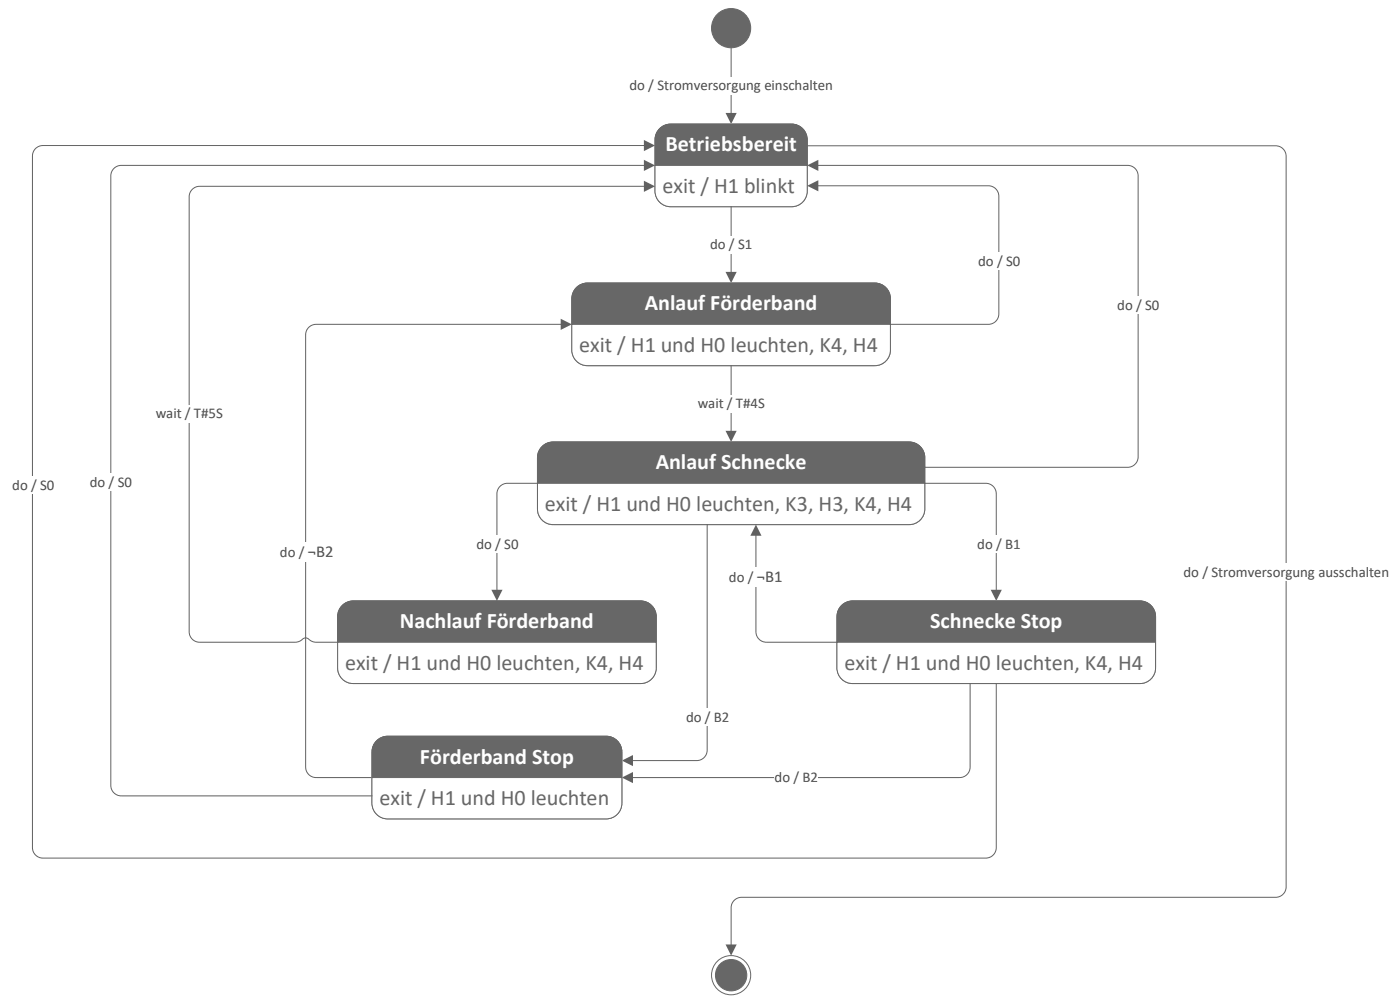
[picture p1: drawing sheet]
<svg xmlns="http://www.w3.org/2000/svg" width="268mm" height="192mm" viewBox="0 0 268 192" stroke-linecap="round" stroke-linejoin="round" font-family="sans-serif">
<circle cx="140" cy="5.4" r="3.8" fill="#676767"/>
<circle cx="140" cy="5.4" r="3.8" fill="none" stroke="#676767" stroke-width=".19"/>
<path d="M140 9.1v12.8" fill="none" stroke="#616161" stroke-width=".19"/>
<path d="M138.9 21.6h2.1l-1 2.1z" fill="#616161"/>
<path d="M120.5 14.7h38.9v3.4h-38.9z" fill-rule="evenodd" fill="#fff"/>
<path d="M126.1 24.9a3 3 0 0 1 2.3-1.2h23.1a3 3 0 0 1 3 3v9.8a3 3 0 0 1-3 3h-23.1a3 3 0 0 1-3-3v-9.8l.1-.7z" fill-rule="evenodd" fill="#676767"/>
<path d="M126.1 24.9a3 3 0 0 1 2.3-1.2h23.1a3 3 0 0 1 3 3v9.8a3 3 0 0 1-3 3h-23.1a3 3 0 0 1-3-3v-9.8l.1-.7z" fill="none" stroke="#fff" stroke-width=".19"/>
<path d="M126.1 24.9a3 3 0 0 1 2.3-1.2h23.1a3 3 0 0 1 3 3v9.8a3 3 0 0 1-3 3h-23.1a3 3 0 0 1-3-3v-9.8l.1-.7z" fill-rule="evenodd" fill="#676767"/>
<path d="M126.1 24.9a3 3 0 0 1 2.3-1.2h23.1a3 3 0 0 1 3 3v9.8a3 3 0 0 1-3 3h-23.1a3 3 0 0 1-3-3v-9.8l.1-.7z" fill="none" stroke="#fff" stroke-width=".19"/>
<path d="M126.1 24.9a3 3 0 0 1 2.3-1.2h23.1a3 3 0 0 1 3 3v4.9h-29.1v-4.9l.1-.7z" fill-rule="evenodd" fill="#676767"/>
<path d="M126.1 24.9a3 3 0 0 1 2.3-1.2h23.1a3 3 0 0 1 3 3v4.9h-29.1v-4.9l.1-.7z" fill="none" stroke="#676767" stroke-width=".19"/>
<path d="M125.4 31.6h29.1v4.9a3 3 0 0 1-3 3h-23.1a3 3 0 0 1-3-3z" fill-rule="evenodd" fill="#fff"/>
<path d="M125.4 31.6h29.1v4.9a3 3 0 0 1-3 3h-23.1a3 3 0 0 1-3-3z" fill="none" stroke="#676767" stroke-width=".19"/>
<path d="M126.1 24.9a3 3 0 0 1 2.3-1.2h23.1a3 3 0 0 1 3 3v4.9h-29.1v-4.9l.1-.7z" fill-rule="evenodd" fill="#676767"/>
<path d="M126.1 24.9a3 3 0 0 1 2.3-1.2h23.1a3 3 0 0 1 3 3v4.9h-29.1v-4.9l.1-.7z" fill="none" stroke="#676767" stroke-width=".19"/>
<path d="M125.4 31.6h29.1v4.9a3 3 0 0 1-3 3h-23.1a3 3 0 0 1-3-3z" fill-rule="evenodd" fill="#fff"/>
<path d="M125.4 31.6h29.1v4.9a3 3 0 0 1-3 3h-23.1a3 3 0 0 1-3-3z" fill="none" stroke="#676767" stroke-width=".19"/>
<path d="M140 39.5v12.8" fill="none" stroke="#616161" stroke-width=".19"/>
<path d="M138.9 52h2.1l-1 2.1z" fill="#616161"/>
<path d="M135.9 45.1h8.1v3.4h-8.1z" fill-rule="evenodd" fill="#fff"/>
<path d="M110.1 55.3a3 3 0 0 1 2.4-1.2h55a3 3 0 0 1 3 3v9.8a3 3 0 0 1-3 3h-55a3 3 0 0 1-3-3v-9.8v-.7z" fill-rule="evenodd" fill="#676767"/>
<path d="M110.1 55.3a3 3 0 0 1 2.4-1.2h55a3 3 0 0 1 3 3v9.8a3 3 0 0 1-3 3h-55a3 3 0 0 1-3-3v-9.8v-.7z" fill="none" stroke="#fff" stroke-width=".19"/>
<path d="M110.1 55.3a3 3 0 0 1 2.4-1.2h55a3 3 0 0 1 3 3v9.8a3 3 0 0 1-3 3h-55a3 3 0 0 1-3-3v-9.8v-.7z" fill-rule="evenodd" fill="#676767"/>
<path d="M110.1 55.3a3 3 0 0 1 2.4-1.2h55a3 3 0 0 1 3 3v9.8a3 3 0 0 1-3 3h-55a3 3 0 0 1-3-3v-9.8v-.7z" fill="none" stroke="#fff" stroke-width=".19"/>
<path d="M110.1 55.3a3 3 0 0 1 2.4-1.2h55a3 3 0 0 1 3 3v4.9h-61v-4.9v-.7z" fill-rule="evenodd" fill="#676767"/>
<path d="M110.1 55.3a3 3 0 0 1 2.4-1.2h55a3 3 0 0 1 3 3v4.9h-61v-4.9v-.7z" fill="none" stroke="#676767" stroke-width=".19"/>
<path d="M109.5 62h61v4.9a3 3 0 0 1-3 3h-55a3 3 0 0 1-3-3z" fill-rule="evenodd" fill="#fff"/>
<path d="M109.5 62h61v4.9a3 3 0 0 1-3 3h-55a3 3 0 0 1-3-3z" fill="none" stroke="#676767" stroke-width=".19"/>
<path d="M110.1 55.3a3 3 0 0 1 2.4-1.2h55a3 3 0 0 1 3 3v4.9h-61v-4.9v-.7z" fill-rule="evenodd" fill="#676767"/>
<path d="M110.1 55.3a3 3 0 0 1 2.4-1.2h55a3 3 0 0 1 3 3v4.9h-61v-4.9v-.7z" fill="none" stroke="#676767" stroke-width=".19"/>
<path d="M109.5 62h61v4.9a3 3 0 0 1-3 3h-55a3 3 0 0 1-3-3z" fill-rule="evenodd" fill="#fff"/>
<path d="M109.5 62h61v4.9a3 3 0 0 1-3 3h-55a3 3 0 0 1-3-3z" fill="none" stroke="#676767" stroke-width=".19"/>
<path d="M140 69.9v12.8" fill="none" stroke="#616161" stroke-width=".19"/>
<path d="M138.9 82.4h2.1l-1 2.1z" fill="#616161"/>
<path d="M133.5 75.5h12.9v3.4h-12.9z" fill-rule="evenodd" fill="#fff"/>
<path d="M104 85.2l1.2-.6 .7-.1h68.1a3 3 0 0 1 3 3v9.8a3 3 0 0 1-3 3h-68.1a3 3 0 0 1-3-3v-9.8a3 3 0 0 1 1.1-2.3z" fill-rule="evenodd" fill="#676767"/>
<path d="M104 85.2l1.2-.6 .7-.1h68.1a3 3 0 0 1 3 3v9.8a3 3 0 0 1-3 3h-68.1a3 3 0 0 1-3-3v-9.8a3 3 0 0 1 1.1-2.3z" fill="none" stroke="#fff" stroke-width=".19"/>
<path d="M104 85.2l1.2-.6 .7-.1h68.1a3 3 0 0 1 3 3v9.8a3 3 0 0 1-3 3h-68.1a3 3 0 0 1-3-3v-9.8a3 3 0 0 1 1.1-2.3z" fill-rule="evenodd" fill="#676767"/>
<path d="M104 85.2l1.2-.6 .7-.1h68.1a3 3 0 0 1 3 3v9.8a3 3 0 0 1-3 3h-68.1a3 3 0 0 1-3-3v-9.8a3 3 0 0 1 1.1-2.3z" fill="none" stroke="#fff" stroke-width=".19"/>
<path d="M104 85.2l1.2-.6 .7-.1h68.1a3 3 0 0 1 3 3v4.9h-74.1v-4.9a3 3 0 0 1 1.1-2.3z" fill-rule="evenodd" fill="#676767"/>
<path d="M104 85.2l1.2-.6 .7-.1h68.1a3 3 0 0 1 3 3v4.9h-74.1v-4.9a3 3 0 0 1 1.1-2.3z" fill="none" stroke="#676767" stroke-width=".19"/>
<path d="M102.9 92.4h74.1v4.9a3 3 0 0 1-3 3h-68.1a3 3 0 0 1-3-3z" fill-rule="evenodd" fill="#fff"/>
<path d="M102.9 92.4h74.1v4.9a3 3 0 0 1-3 3h-68.1a3 3 0 0 1-3-3z" fill="none" stroke="#676767" stroke-width=".19"/>
<path d="M104 85.2l1.2-.6 .7-.1h68.1a3 3 0 0 1 3 3v4.9h-74.1v-4.9a3 3 0 0 1 1.1-2.3z" fill-rule="evenodd" fill="#676767"/>
<path d="M104 85.2l1.2-.6 .7-.1h68.1a3 3 0 0 1 3 3v4.9h-74.1v-4.9a3 3 0 0 1 1.1-2.3z" fill="none" stroke="#676767" stroke-width=".19"/>
<path d="M102.9 92.4h74.1v4.9a3 3 0 0 1-3 3h-68.1a3 3 0 0 1-3-3z" fill-rule="evenodd" fill="#fff"/>
<path d="M102.9 92.4h74.1v4.9a3 3 0 0 1-3 3h-68.1a3 3 0 0 1-3-3z" fill="none" stroke="#676767" stroke-width=".19"/>
<path d="M135.4 100.3v43.2a2 2 0 0 1-2 2h-12.5" fill="none" stroke="#616161" stroke-width=".19"/>
<path d="M119 145.5l2.2-1.1v2.2z" fill="#616161"/>
<path d="M131.3 135.5h8.3v3.4h-8.3z" fill-rule="evenodd" fill="#fff"/>
<path d="M65.8 115.6l1.1-.6 .7-.1h55a3 3 0 0 1 3 3v9.9a3 3 0 0 1-3 2.9h-55a3 3 0 0 1-3-2.9v-9.9a3 3 0 0 1 1.2-2.3z" fill-rule="evenodd" fill="#676767"/>
<path d="M65.8 115.6l1.1-.6 .7-.1h55a3 3 0 0 1 3 3v9.9a3 3 0 0 1-3 2.9h-55a3 3 0 0 1-3-2.9v-9.9a3 3 0 0 1 1.2-2.3z" fill="none" stroke="#fff" stroke-width=".19"/>
<path d="M65.8 115.6l1.1-.6 .7-.1h55a3 3 0 0 1 3 3v9.9a3 3 0 0 1-3 2.9h-55a3 3 0 0 1-3-2.9v-9.9a3 3 0 0 1 1.2-2.3z" fill-rule="evenodd" fill="#676767"/>
<path d="M65.8 115.6l1.1-.6 .7-.1h55a3 3 0 0 1 3 3v9.9a3 3 0 0 1-3 2.9h-55a3 3 0 0 1-3-2.9v-9.9a3 3 0 0 1 1.2-2.3z" fill="none" stroke="#fff" stroke-width=".19"/>
<path d="M65.8 115.6l1.1-.6 .7-.1h55a3 3 0 0 1 3 3v4.9h-61v-4.9a2.99 2.99 0 0 1 1.2-2.3z" fill-rule="evenodd" fill="#676767"/>
<path d="M65.8 115.6l1.1-.6 .7-.1h55a3 3 0 0 1 3 3v4.9h-61v-4.9a2.99 2.99 0 0 1 1.2-2.3z" fill="none" stroke="#676767" stroke-width=".19"/>
<path d="M64.6 122.8h61v5a3 3 0 0 1-3 2.9h-55a3 3 0 0 1-3-2.9z" fill-rule="evenodd" fill="#fff"/>
<path d="M64.6 122.8h61v5a3 3 0 0 1-3 2.9h-55a3 3 0 0 1-3-2.9z" fill="none" stroke="#676767" stroke-width=".19"/>
<path d="M65.8 115.6l1.1-.6 .7-.1h55a3 3 0 0 1 3 3v4.9h-61v-4.9a2.99 2.99 0 0 1 1.2-2.3z" fill-rule="evenodd" fill="#676767"/>
<path d="M65.8 115.6l1.1-.6 .7-.1h55a3 3 0 0 1 3 3v4.9h-61v-4.9a2.99 2.99 0 0 1 1.2-2.3z" fill="none" stroke="#676767" stroke-width=".19"/>
<path d="M64.6 122.8h61v5a3 3 0 0 1-3 2.9h-55a3 3 0 0 1-3-2.9z" fill-rule="evenodd" fill="#fff"/>
<path d="M64.6 122.8h61v5a3 3 0 0 1-3 2.9h-55a3 3 0 0 1-3-2.9z" fill="none" stroke="#676767" stroke-width=".19"/>
<path d="M177 92.4h11.7a2 2 0 0 1 2 2v18.7" fill="none" stroke="#616161" stroke-width=".19"/>
<path d="M189.7 112.8h2.1l-1.1 2.1z" fill="#616161"/>
<path d="M187.1 102.4h8.3v3.4h-8.3z" fill-rule="evenodd" fill="#fff"/>
<path d="M161.3 115.6l1.2-.6 .7-.1h55a3 3 0 0 1 3 3v9.9a3 3 0 0 1-3 2.9h-55a3 3 0 0 1-3-2.9v-9.9a3 3 0 0 1 1.1-2.3z" fill-rule="evenodd" fill="#676767"/>
<path d="M161.3 115.6l1.2-.6 .7-.1h55a3 3 0 0 1 3 3v9.9a3 3 0 0 1-3 2.9h-55a3 3 0 0 1-3-2.9v-9.9a3 3 0 0 1 1.1-2.3z" fill="none" stroke="#fff" stroke-width=".19"/>
<path d="M161.3 115.6l1.2-.6 .7-.1h55a3 3 0 0 1 3 3v9.9a3 3 0 0 1-3 2.9h-55a3 3 0 0 1-3-2.9v-9.9a3 3 0 0 1 1.1-2.3z" fill-rule="evenodd" fill="#676767"/>
<path d="M161.3 115.6l1.2-.6 .7-.1h55a3 3 0 0 1 3 3v9.9a3 3 0 0 1-3 2.9h-55a3 3 0 0 1-3-2.9v-9.9a3 3 0 0 1 1.1-2.3z" fill="none" stroke="#fff" stroke-width=".19"/>
<path d="M160.9 116.1a2.99 2.99 0 0 1 2.3-1.2h55a3 3 0 0 1 3 3v4.9h-61v-4.9l.1-.6z" fill-rule="evenodd" fill="#676767"/>
<path d="M160.9 116.1a2.99 2.99 0 0 1 2.3-1.2h55a3 3 0 0 1 3 3v4.9h-61v-4.9l.1-.6z" fill="none" stroke="#676767" stroke-width=".19"/>
<path d="M160.2 122.8h61v5a3 3 0 0 1-3 2.9h-55a3 3 0 0 1-3-2.9z" fill-rule="evenodd" fill="#fff"/>
<path d="M160.2 122.8h61v5a3 3 0 0 1-3 2.9h-55a3 3 0 0 1-3-2.9z" fill="none" stroke="#676767" stroke-width=".19"/>
<path d="M160.9 116.1a2.99 2.99 0 0 1 2.3-1.2h55a3 3 0 0 1 3 3v4.9h-61v-4.9l.1-.6z" fill-rule="evenodd" fill="#676767"/>
<path d="M160.9 116.1a2.99 2.99 0 0 1 2.3-1.2h55a3 3 0 0 1 3 3v4.9h-61v-4.9l.1-.6z" fill="none" stroke="#676767" stroke-width=".19"/>
<path d="M160.2 122.8h61v5a3 3 0 0 1-3 2.9h-55a3 3 0 0 1-3-2.9z" fill-rule="evenodd" fill="#fff"/>
<path d="M160.2 122.8h61v5a3 3 0 0 1-3 2.9h-55a3 3 0 0 1-3-2.9z" fill="none" stroke="#676767" stroke-width=".19"/>
<path d="M107.6 62h-47.1a2 2 0 0 0-2 2v82.7a2 2 0 0 0 2 2h10.7" fill="none" stroke="#616161" stroke-width=".19"/>
<path d="M107.3 61l2.2 1-2.2 1.1z" fill="#616161"/>
<path d="M53.6 103.7h10.2v3.8h-10.2z" fill-rule="evenodd" fill="#fff"/>
<path d="M156.4 35.5h32.8a2 2 0 0 1 2 2v22.5a2 2 0 0 1-2 2h-18.7" fill="none" stroke="#616161" stroke-width=".19"/>
<path d="M154.5 35.5l2.2-1v2.1z" fill="#616161"/>
<path d="M187.2 48.3h8.1v3.3h-8.1z" fill-rule="evenodd" fill="#fff"/>
<path d="M156.4 31.6h59.5a2 2 0 0 1 2 2v53.8a2 2 0 0 1-2 2h-38.9" fill="none" stroke="#616161" stroke-width=".19"/>
<path d="M154.5 31.6l2.2-1v2.1z" fill="#616161"/>
<path d="M213.8 56.7h8.1v3.4h-8.1z" fill-rule="evenodd" fill="#fff"/>
<path d="M185.7 130.7v16a2 2 0 0 1-2 2h-62.8" fill="none" stroke="#616161" stroke-width=".19"/>
<path d="M119 148.7l2.2-1v2.1z" fill="#616161"/>
<path d="M148.3 146.9h8.3v3.4h-8.3z" fill-rule="evenodd" fill="#fff"/>
<path d="M144.7 102.2v18.6a2 2 0 0 0 2 2h13.5" fill="none" stroke="#616161" stroke-width=".19"/>
<path d="M144.7 100.3l1.1 2.2h-2.2z" fill="#616161"/>
<path d="M139.5 108.4h10.3v3.9h-10.3z" fill-rule="evenodd" fill="#fff"/>
<path d="M154.5 27.9h89.7a2 2 0 0 1 2 2v139.7a2 2 0 0 1-2 2h-102.2a2 2 0 0 0-2 2v7.3" fill="none" stroke="#616161" stroke-width=".19"/>
<path d="M138.9 180.7h2.1l-1 2.1z" fill="#616161"/>
<path d="M226.5 107.8h39.4v3.4h-39.4z" fill-rule="evenodd" fill="#fff"/>
<circle cx="140" cy="186.5" r="3" fill="#676767"/>
<g fill="none" stroke="#676767" stroke-width=".19">
<circle cx="140" cy="186.5" r="3.8"/>
<circle cx="140" cy="186.5" r="3"/>
</g>
<path d="M123.5 27.8h-115.3a2 2 0 0 0-2 2v132.3a2 2 0 0 0 2 2h180.5a2 2 0 0 0 2-2v-31.4" fill="none" stroke="#616161" stroke-width=".19"/>
<path d="M123.3 26.8l2.1 1-2.1 1.1z" fill="#616161"/>
<path d="M2.3 91.1h8.1v3.4h-8.1z" fill-rule="evenodd" fill="#fff"/>
<path d="M123.5 35.6h-85.3a2 2 0 0 0-2 2v83.2a2 2 0 0 0 2 2h18.3a2.44 2.44 0 0 0 1.7-.7 1.07 1.07 0 0 1 1.2 .4l1.1 .3h4.1" fill="none" stroke="#616161" stroke-width=".19"/>
<path d="M123.3 34.6l2.1 1-2.1 1.1z" fill="#616161"/>
<path d="M29.8 77.4h12.8v3.4h-12.8z" fill-rule="evenodd" fill="#fff"/>
<path d="M72.3 141.5l1.2-.6 .7-.1h41.8a3 3 0 0 1 3 3v9.8a3 3 0 0 1-3 3h-41.8a3 3 0 0 1-3-3v-9.8a3 3 0 0 1 1.1-2.3z" fill-rule="evenodd" fill="#676767"/>
<path d="M72.3 141.5l1.2-.6 .7-.1h41.8a3 3 0 0 1 3 3v9.8a3 3 0 0 1-3 3h-41.8a3 3 0 0 1-3-3v-9.8a3 3 0 0 1 1.1-2.3z" fill="none" stroke="#fff" stroke-width=".19"/>
<path d="M72.3 141.5l1.2-.6 .7-.1h41.8a3 3 0 0 1 3 3v9.8a3 3 0 0 1-3 3h-41.8a3 3 0 0 1-3-3v-9.8a3 3 0 0 1 1.1-2.3z" fill-rule="evenodd" fill="#676767"/>
<path d="M72.3 141.5l1.2-.6 .7-.1h41.8a3 3 0 0 1 3 3v9.8a3 3 0 0 1-3 3h-41.8a3 3 0 0 1-3-3v-9.8a3 3 0 0 1 1.1-2.3z" fill="none" stroke="#fff" stroke-width=".19"/>
<path d="M72.3 141.5l1.2-.6 .7-.1h41.8a3 3 0 0 1 3 3v4.9h-47.8v-4.9a3 3 0 0 1 1.1-2.3z" fill-rule="evenodd" fill="#676767"/>
<path d="M72.3 141.5l1.2-.6 .7-.1h41.8a3 3 0 0 1 3 3v4.9h-47.8v-4.9a3 3 0 0 1 1.1-2.3z" fill="none" stroke="#676767" stroke-width=".19"/>
<path d="M71.2 148.7h47.8v4.9a3 3 0 0 1-3 3h-41.8a3 3 0 0 1-3-3z" fill-rule="evenodd" fill="#fff"/>
<path d="M71.2 148.7h47.8v4.9a3 3 0 0 1-3 3h-41.8a3 3 0 0 1-3-3z" fill="none" stroke="#676767" stroke-width=".19"/>
<path d="M72.3 141.5l1.2-.6 .7-.1h41.8a3 3 0 0 1 3 3v4.9h-47.8v-4.9a3 3 0 0 1 1.1-2.3z" fill-rule="evenodd" fill="#676767"/>
<path d="M72.3 141.5l1.2-.6 .7-.1h41.8a3 3 0 0 1 3 3v4.9h-47.8v-4.9a3 3 0 0 1 1.1-2.3z" fill="none" stroke="#676767" stroke-width=".19"/>
<path d="M71.2 148.7h47.8v4.9a3 3 0 0 1-3 3h-41.8a3 3 0 0 1-3-3z" fill-rule="evenodd" fill="#fff"/>
<path d="M71.2 148.7h47.8v4.9a3 3 0 0 1-3 3h-41.8a3 3 0 0 1-3-3z" fill="none" stroke="#676767" stroke-width=".19"/>
<path d="M123.5 31.6h-100.3a2 2 0 0 0-2 2v116.6a2 2 0 0 0 2 2h48" fill="none" stroke="#616161" stroke-width=".19"/>
<path d="M123.3 30.6l2.1 1-2.1 1.1z" fill="#616161"/>
<path d="M17.2 90.5h8v3.4h-8z" fill-rule="evenodd" fill="#fff"/>
<path d="M102.9 92.4h-5.8a2 2 0 0 0-2 2v18.7" fill="none" stroke="#616161" stroke-width=".19"/>
<path d="M94.1 112.8h2.1l-1.1 2.1z" fill="#616161"/>
<path d="M91.2 102.4h8v3.4h-8z" fill-rule="evenodd" fill="#fff"/>
<g font-size="4.2" fill="#fff">
<text x="127.4" y="29">Betriebsbereit</text>
<text x="123.4" y="59.4">Anlauf Förderband</text>
<text x="125.5" y="89.8">Anlauf Schnecke</text>
<text x="76.6" y="120.2">Nachlauf Förderband</text>
<text x="178.1" y="120.2">Schnecke Stop</text>
<text x="80.4" y="146.1">Förderband Stop</text>
</g>
<g font-size="4.2" fill="#676767">
<text x="126.8" y="36.9">exit / H1 blinkt</text>
<text x="110.9" y="67.3">exit / H1 und H0 leuchten, K4, H4</text>
<text x="104.3" y="97.7">exit / H1 und H0 leuchten, K3, H3, K4, H4</text>
<text x="66.1" y="128.1">exit / H1 und H0 leuchten, K4, H4</text>
<text x="161.7" y="128.1">exit / H1 und H0 leuchten, K4, H4</text>
<text x="72.6" y="154">exit / H1 und H0 leuchten</text>
</g>
<g font-size="3.2" fill="#4a4a4a">
<text x="58.9" y="106.6">¬B2</text>
<text x="144.9" y="111.3">¬B1</text>
</g>
<g font-size="2.8" fill="#4a4a4a">
<text x="120.5" y="17.3">do / Stromversorgung einschalten</text>
<text x="136" y="47.7">do / S1</text>
<text x="187.3" y="50.8">do / S0</text>
<text x="213.9" y="59.3">do / S0</text>
<text x="29.8" y="80">wait / T#5S</text>
<text x="133.6" y="78.1">wait / T#4S</text>
<text x="2.3" y="93.7">do / S0</text>
<text x="17.2" y="93.1">do / S0</text>
<text x="53.6" y="106.6">do /</text>
<text x="91.2" y="105">do / S0</text>
<text x="187.1" y="105">do / B1</text>
<text x="139.6" y="111.3">do /</text>
<text x="226.6" y="110.3">do / Stromversorgung ausschalten</text>
<text x="131.3" y="138.1">do / B2</text>
<text x="148.3" y="149.5">do / B2</text>
</g>
</svg>
